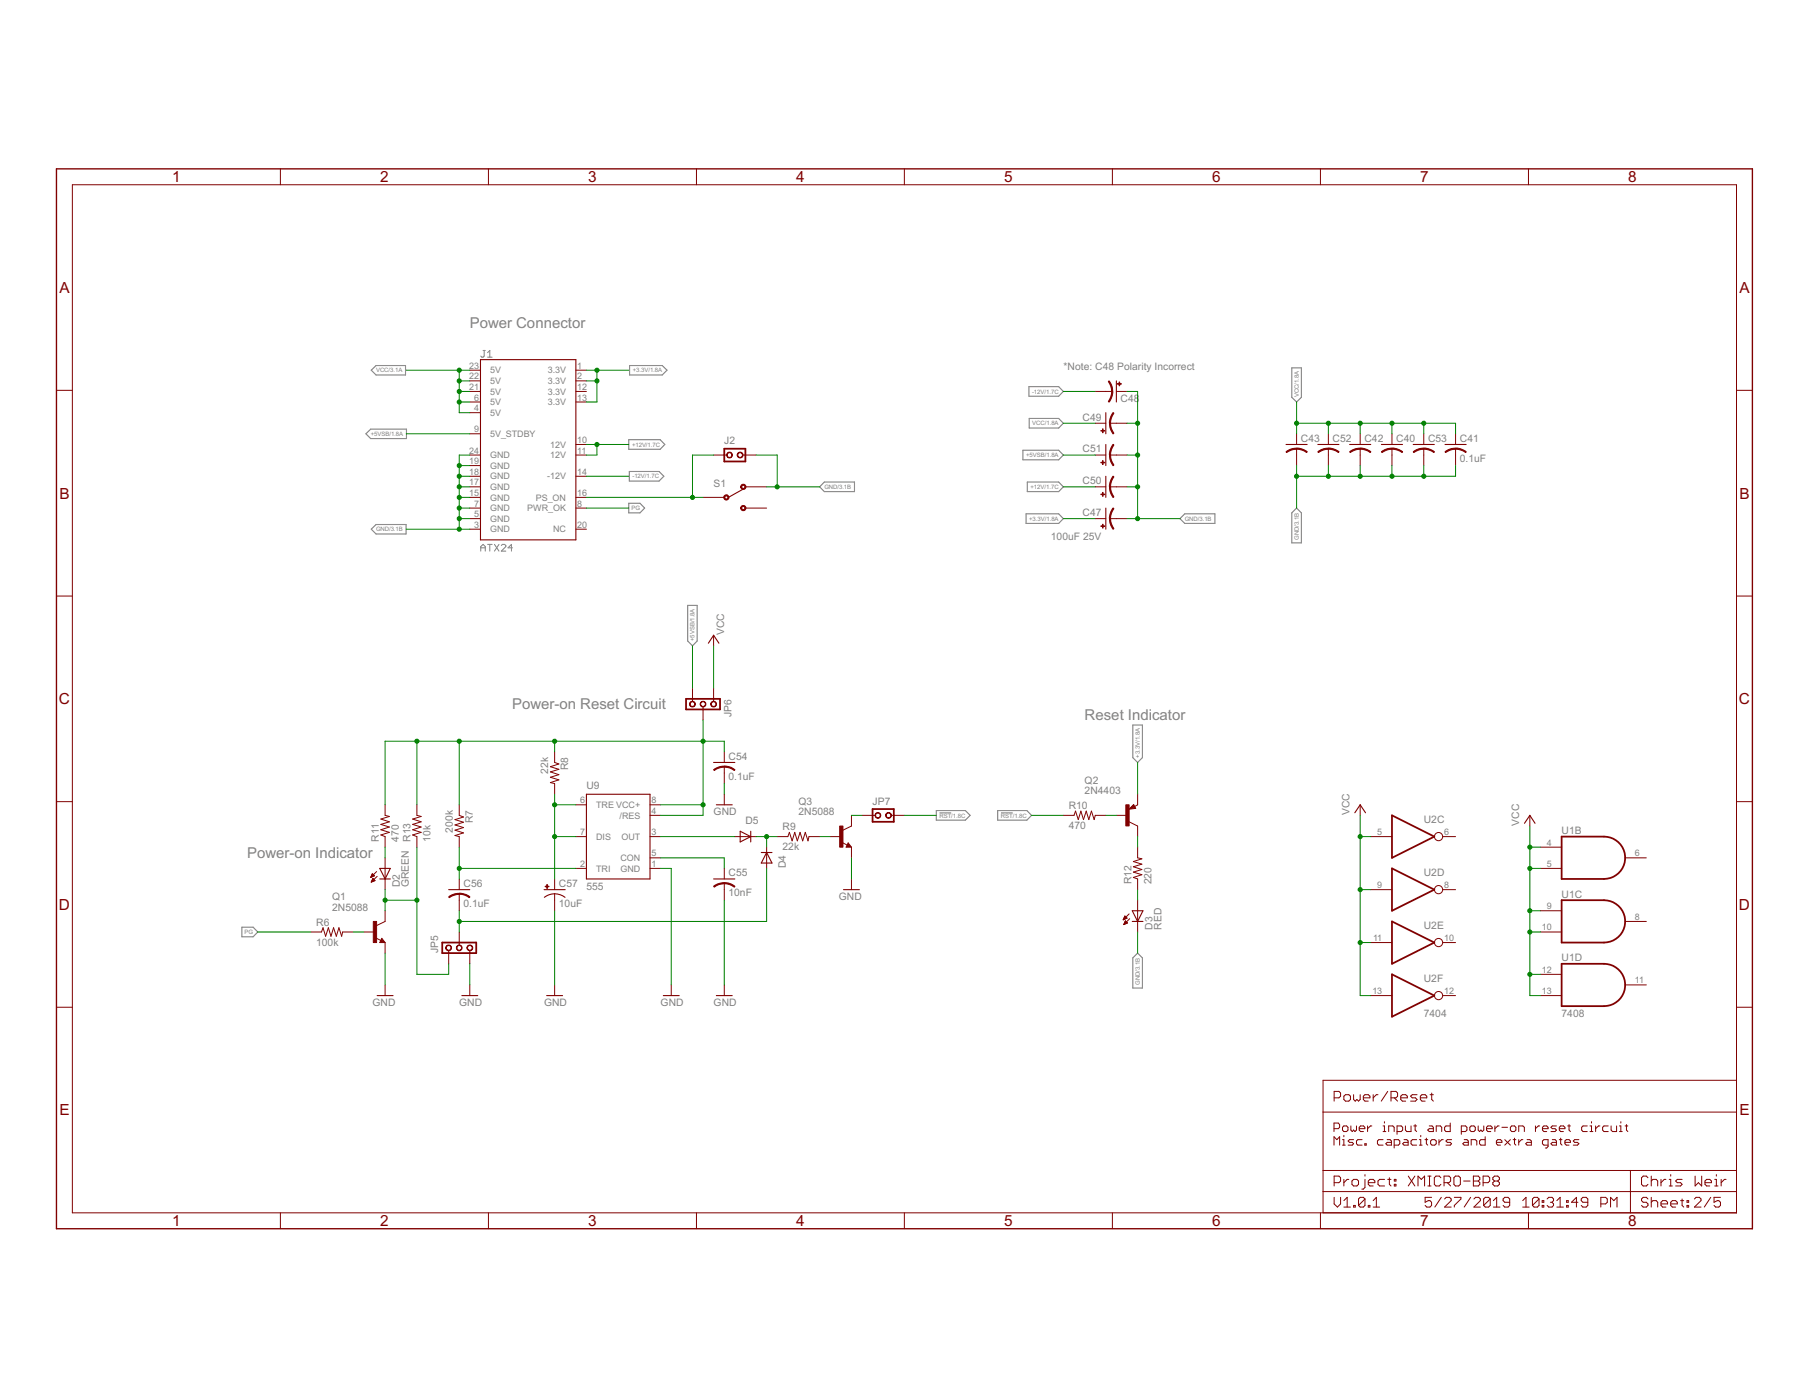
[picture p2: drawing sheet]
<svg xmlns="http://www.w3.org/2000/svg" width="279mm" height="216mm" viewBox="0 0 279 216" stroke-linecap="round" stroke-linejoin="round" font-family="sans-serif">
<g fill="none" stroke="#808080" stroke-width=".15">
<path d="M74.6 54.1h.4M74.8 54.1v.9l-.2 .2h-.2l-.1-.2M75.3 54.5l.3-.4v1.1M75.3 55.2h.7M74.3 85.1v-.7l.3-.3 .4 .3v.7M74.3 84.6h.7M75.3 84.1h.7M75.6 84.1v1M76.4 84.1l.7 1M77.1 84.1l-.7 1M77.4 84.2l.2-.1h.3l.2 .1v.2l-.7 .7h.7M79.2 84.6h-.7l.5-.5v1"/>
<path d="M145.1 125.5h1.8M154.6 125.5h1.8"/>
</g>
<g fill="none" stroke="#808080" stroke-width=".17">
<path d="M57.3 57.2l.8-.7h4.5v1.4h-4.5zM97.2 56.5h5.1l.7 .7-.7 .7h-5.1zM158.9 59.7h4.6l.7 .8-.7 .7h-4.6zM199.5 56.8h1.5v4.6l-.7 .7-.8-.7zM56.5 67l.8-.7h5.5v1.4h-5.5zM97.1 77.7h1.7l.8 .8-.8 .7h-1.7zM97.1 67.9h4.9l.7 .7-.7 .8h-4.9zM97.2 72.8h4.6l.7 .8-.7 .7h-4.6zM127.3 74.4h4.7v1.5h-4.7l-.7-.7zM158 69.5h5.5l.7 .8-.7 .7h-5.5zM158.5 79.4h5l.7 .7-.7 .7h-5zM158.7 74.4h4.8l.7 .8-.7 .7h-4.8z"/>
<path d="M159 64.6h4.5l.7 .8-.7 .7h-4.5zM200.3 78.5l.7 .7v4.6h-1.5v-4.6zM57.3 81.7l.8-.7h4.6v1.5h-4.6zM106.2 93.5h1.5v5.5l-.7 .7-.8-.7zM182.2 80.1l.8-.7h4.6v1.4h-4.6zM175 112h1.4v5l-.7 .8-.7-.8zM144.6 125.2h4.5l.7 .7-.7 .8h-4.5zM154.1 125.2h4.5l.7 .7-.7 .8h-4.5zM37.4 143.2h1.7l.7 .7-.7 .8h-1.7zM175.7 147.2l.7 .7v4.7h-1.4v-4.7z"/>
</g>
<path d="M8.7 26.1h262v163.7h-262z" fill="none" stroke="#800000" stroke-width=".21"/>
<g fill="none" stroke="#800000" stroke-width=".15">
<path d="M11.2 28.5h257v158.8h-257zM43.3 26.1v2.4M75.4 26.1v2.4M107.6 26.1v2.4M139.7 26.1v2.4M171.8 26.1v2.4M203.9 26.1v2.4M236.1 26.1v2.4M72.6 57.2h1.6M72.6 58.8h1.6M88.9 57.2h1.7M88.9 58.8h1.7"/>
<path d="M8.7 60.3h2.5M72.6 73.6h1.6M72.6 60.5h1.6M72.6 62.1h1.6M72.6 63.7h1.6M72.6 67h1.6M72.6 70.3h1.6M72.6 78.5h1.6M72.6 76.8h1.6M72.6 75.2h1.6M72.6 71.9h1.6M88.9 73.6h1.7"/>
<path d="M88.9 60.5h1.7M88.9 62.1h1.7M88.9 68.6h1.7M88.9 70.3h1.7M88.9 78.5h1.7M88.9 76.8h1.7M108.6 76.8h3.3M110.2 70.3h2.1M114.7 70.3h2.1M115.1 78.5h3.3M115.1 75.2h3.3M169.2 60.5h2.6"/>
<path d="M169.2 70.3h1.6M169.2 75.2h1.6M169.2 65.4h1.6M171.4 70.3h2.7M171.4 75.2h2.7M171.4 65.4h2.7M172.4 60.5h1.7M200.3 67v1.6M200.3 69.3v2.6M205.2 67v1.6M205.2 69.3v2.6M210.1 67v1.6"/>
<path d="M210.1 69.3v2.6M215 67v1.6M215 69.3v2.6M219.9 67v1.6M219.9 69.3v2.6M224.8 67v1.6M224.8 69.3v2.6M268.2 60.3h2.5M8.7 92.1h2.5M72.6 81.7h1.6M72.6 80.1h1.6M88.9 81.7h1.7"/>
<path d="M110.2 98.1v1.6M169.2 80.1h1.6M171.4 80.1h2.7M268.2 92.1h2.5M85.7 116.1v1.7l.6 .2-1.3 .4 1.3 .4-1.3 .4 1.3 .4-1.3 .4 1.3 .4-1.3 .5 .7 .1v1.7M107 106.3v2M108.6 109.2v2M110.2 106.3v2M111.9 116.1v1.7M111.9 118.4v2.6M8.7 123.8h2.5M57.3 135.5h.1"/>
<path d="M57.3 135.4h.2M57.3 135.3h.4M57.4 135.3h.4M57.4 136.2h.1M57.4 135.2h.4M57.4 136.1h.2M57.4 135.1h.3M57.4 136.1h.4M57.4 135.1h.2M57.4 136h.5M57.5 135h.1M57.5 135.9h.3"/>
<path d="M57.5 135.8h.3M57.5 135.8h.2M57.6 135.7h.1M57.8 135.3l-.3-.4-.2 .6M57.8 135.3l-.5 .2M57.9 136l-.3-.3-.3 .5M57.9 136l-.6 .2M58.2 134.6l-.9 .9M58.3 135.3l-1 .9M59.5 124.3v1.6l.6 .2-1.3 .4 1.3 .4-1.3 .4 1.3 .4-1.3 .4 1.3 .4-1.3 .4 .7 .3v1.6M59.5 132.5v4.9M64.4 124.3v1.6l.6 .2-1.3 .4 1.3 .4-1.3 .4 1.3 .4-1.3 .4 1.3 .4-1.3 .4 .7 .3v1.6"/>
<path d="M70.9 124.3v1.6l.7 .3-1.3 .4 1.3 .4-1.3 .4 1.3 .4-1.3 .4 1.3 .4-1.3 .4 .6 .2v1.6M70.9 135.7v1.7M70.9 138v2.7M85.7 135.7v1.7M85.7 138v2.7M88.9 129.2h1.7M88.9 134.1h1.7M88.9 124.3h1.7M100.4 129.2h1.6M100.4 134.1h1.6M100.4 132.5h1.6M100.4 125.9h1.6"/>
<path d="M100.4 124.3h1.6M111.9 122.7v1.6M111.9 134.1v1.6M111.9 136.4v2.6M113.5 129.2h3.3M118.4 130.8v3.3M120 129.2h1.7l.2-.7 .4 1.4 .4-1.4 .4 1.4 .5-1.4 .4 1.4 .4-1.4 .4 1.4 .1-.7h1.7M128.2 129.2h1.7M130.1 130.1l.8 .4M131 130.2l.5 .6h-.8zM131.5 125.9v1.7l-1.3 .6M131.5 130.8v1.7"/>
<path d="M131.5 135.7v1.7M133.1 125.9h2.1M137.6 125.9h2.1M164.2 125.9h1.7l.2-.6 .4 1.3 .4-1.3 .4 1.3 .5-1.3 .4 1.3 .4-1.3 .4 1.3 .2-.7h1.6M172.4 125.9h1.7M174.4 126.9l1.3 .7v1.6M175.1 124.2l.3 .6-1 .2zM175.7 130.8v1.7l.7 .1-1.4 .5 1.4 .4-1.4 .4 1.4 .4-1.4 .4 1.4 .4-1.4 .4 .7 .2v1.7M175.7 122.7v1.6l-.5 .3M175.7 139v4.9M210.1 124.3v1.6M211.7 129.2h3.3"/>
<path d="M211.7 137.4h3.3M222.8 129.2h2M222.8 137.4h2M236.3 125.9v1.7M237.9 130.8h3.3M237.9 134.1h3.3M251 132.5h3.3M268.2 123.8h2.5M8.7 155.6h2.5M48 143.9h1.7l.2-.6 .4 1.3 .4-1.3 .4 1.3 .4-1.3 .4 1.3 .4-1.3 .5 1.3 .1-.7h1.7M56.2 143.9h1.6M58 144.8l.8 .4"/>
<path d="M59 144.9l.5 .7h-.8zM59.5 140.7v1.6l-1.3 .6M59.5 145.6v1.6M59.5 152.1v1.7M69.3 146.8v2M70.9 143.9v2.1M72.6 146.8v2M72.6 152.1v1.7M85.7 152.1v1.7M103.7 152.1v1.7M111.9 152.1v1.7M173.5 142h.1"/>
<path d="M173.5 142h.2M173.5 141.9h.3M173.6 141.8h.4M173.6 142.8h.1M173.6 142.7h.2M173.6 141.7h.4M173.6 142.6h.3M173.7 141.6h.2M173.7 142.6h.4M173.7 141.6h.1M173.7 142.5h.4M173.7 141.5h.1"/>
<path d="M173.7 142.4h.4M173.7 141.5l.4 .3-.6 .2zM173.8 142.4h.2M173.8 142.3h.1M173.8 142.2h.1M173.8 142.2l.3 .3-.5 .3zM174.4 141.1l-.9 .9M174.5 141.9l-.9 .9M211.7 145.6h3.3M211.7 153.8h3.3M222.8 145.6h2M222.8 153.8h2"/>
<path d="M237.9 153.8h3.3M237.9 140.7h3.3M237.9 143.9h3.3M237.9 150.5h3.3M251 142.3h3.3M251 152.1h3.3M268.2 155.6h2.5M204.3 171.7h63.9M206 174.3h.7l.2-.2v-.4l-.2-.3h-.7v1.4M206 176.8v-1.2l.5 .4 .4-.4v1.2M206.1 169.5h.7l.3-.2v-.5l-.3-.2h-.7v1.5M207.3 176h.3v.8"/>
<path d="M207.3 174.1l.3-.2h.4l.2 .2v.4l-.2 .3h-.4l-.3-.3zM207.3 176.8h.5M207.6 169.3l.2-.2h.5l.3 .2v.5l-.3 .3h-.5l-.2-.3zM207.6 175.3v.3M208.6 173.9v.6l.3 .3 .2-.3 .2 .3 .2-.3v-.6M209.1 169.1v.7l.2 .3 .3-.3 .2 .3 .3-.3v-.7M209.1 176h-.7l-.2 .2 .2 .2h.5l.2 .2-.2 .2h-.7M209.9 174.3h.9v-.2l-.2-.2h-.5l-.2 .2v.4l.2 .3h.5M210.4 176h-.7l-.2 .2v.4l.2 .2h.7M210.6 169.5h1v-.2l-.3-.2h-.5l-.2 .2v.5l.2 .3h.5M210.8 176.6h.2v.2h-.2zM211.2 173.9v.9"/>
<path d="M211.9 173.9h-.2l-.5 .4M212.1 169.1v1M212.8 169.1h-.2l-.5 .4M213.6 174.8h.4M213.6 173.9h.2v.9M213.6 176h-.6l-.3 .2v.4l.3 .2h.6M213.8 173.2v.2M214.2 176h.5l.2 .2v.6h-.7l-.2-.2 .2-.2h.7M214.3 168.6l-1 1.5M214.5 174.8v-.9h.6l.2 .2v.7M214.8 169.5h.8l.3-.2v-.5l-.3-.2h-.8v1.5M215.3 176.8h.7l.2-.2v-.4l-.2-.2h-.7v1.3"/>
<path d="M215.3 169.5l.6 .6M215.8 174.8h.6l.2-.3v-.4l-.2-.2h-.6v1.3M216.3 169.5h1.1v-.2l-.3-.2h-.5l-.3 .2v.5l.3 .3h.5M216.9 176h.4l.2 .2v.6h-.6l-.3-.2 .3-.2h.6M217.1 173.9v.6l.2 .3h.6v-.9M218.4 173.9h.4M218.6 173.7v.8l.2 .3M218.8 176h-.7l-.2 .2v.4l.2 .2h.7M218.9 169.1h-.8l-.2 .2 .2 .2h.5l.3 .3-.3 .3h-.7M219.2 176h.2v.8M219.2 176.8h.4M219.4 169.5h1v-.2l-.3-.2h-.5l-.2 .2v.5l.2 .3h.5"/>
<path d="M219.4 175.3v.3M220.1 176h.4M220.3 175.8v.8l.2 .2M220.7 173.9h.5l.2 .2v.7h-.7l-.2-.3 .2-.2h.7M220.9 169.1h.5M221.1 168.8v1l.3 .3M221.2 176h.4l.2 .2v.4l-.2 .2h-.4l-.2-.2v-.4zM221.8 174.8v-.9h.7l.2 .2v.7M222.2 176v.8M222.9 176h-.2l-.5 .4M224 173.4v1.4h-.7l-.2-.3v-.4l.2-.2h.7M224.2 176h-.7l-.2 .2 .2 .2h.5l.2 .2-.2 .2h-.7"/>
<path d="M225.7 174.8h.7l.2-.3v-.4l-.2-.2h-.7v1.3M226.1 176h.5l.2 .2v.6h-.7l-.2-.2 .2-.2h.7M227 174.1l.2-.2h.4l.3 .2v.4l-.3 .3h-.4l-.2-.3zM227.2 176.8v-.8h.7l.2 .2v.6M228.3 173.9v.6l.2 .3 .2-.3 .2 .3 .3-.3v-.6M229.4 175.6v1.2h-.7l-.2-.2v-.4l.2-.2h.7M229.6 174.3h.9v-.2l-.2-.2h-.5l-.2 .2v.4l.2 .3h.5M230.9 173.9v.9M231.1 176.4h.9v-.2l-.2-.2h-.5l-.2 .2v.4l.2 .2h.5M231.5 173.9h-.2l-.4 .4M232 174.1h.8M232.4 176l.9 .8"/>
<path d="M233.3 174.1l.2-.2h.4l.2 .2v.4l-.2 .3h-.4l-.2-.3zM233.3 176l-.9 .8M233.7 176h.4M233.9 175.8v.8l.2 .2M234.6 174.8v-.9h.6l.2 .2v.7M234.6 176v.8M235.2 176h-.2l-.4 .4M235.9 176h.4l.2 .2v.6h-.6l-.3-.2 .3-.2h.6M237.2 173.9v.9M237.8 173.9h-.2l-.4 .4M238.2 174.3h.9v-.2l-.2-.2h-.4l-.3 .2v.4l.3 .3h.4M239.1 176.8h-.6l-.3-.2v-.4l.3-.2h.6v1.1l-.2 .2h-.2"/>
<path d="M239.8 176h.4l.2 .2v.6h-.6l-.3-.2 .3-.2h.6M240.4 173.9h-.6l-.3 .2 .3 .2h.4l.2 .2-.2 .3h-.7M240.8 174.3h.9v-.2l-.2-.2h-.5l-.2 .2v.4l.2 .3h.5M240.8 176h.5M241 175.8v.8l.3 .2M241.7 176.4h.8v-.2l-.2-.2h-.4l-.2 .2v.4l.2 .2h.4M242.1 173.9h.4M242.3 173.7v.8l.2 .3M243.9 176h-.7l-.2 .2 .2 .2h.4l.3 .2-.3 .2h-.6M245.2 173.9h-.7l-.2 .2v.4l.2 .3h.7M245.6 174.8h.4M245.6 173.9h.2v.9"/>
<path d="M245.8 173.2v.2M246.4 173.9v.9M247.1 173.9h-.2l-.5 .4M248.4 173.9h-.7l-.2 .2v.4l.2 .3h.7M248.8 173.9v.6l.2 .3h.7v-.9M250.1 174.8h.4M250.1 173.9h.2v.9M250.3 173.2v.2M251 173.9h.4M251.2 173.7v.8l.2 .3M268.2 166.8h-63.9v20.5M43.3 187.3v2.5"/>
<path d="M75.4 187.3v2.5M107.6 187.3v2.5M139.7 187.3v2.5M171.8 187.3v2.5M203.9 187.3v2.5M204.3 180.8h63.9M204.3 184h63.9M206.1 182.6h.7l.3-.2v-.5l-.3-.3h-.7v1.6M206.1 184.9v1l.5 .5 .5-.5v-1M207.6 182.1v1.1M207.6 185.4l.5-.5v1.5M207.6 186.4h1"/>
<path d="M208.3 182.1h-.2l-.5 .5M209.1 186.2h.2v.2h-.2zM209.1 182.1h.5l.2 .3v.5l-.2 .3h-.5l-.3-.3v-.5zM210.8 185.2l-.2-.3h-.5l-.3 .3v1M210.8 182.1v1.3l-.2 .2h-.3M210.8 181.4v.2M210.8 185.2v1l-.2 .2h-.5l-.3-.2M210.8 185.2l-1 1M211.3 186.2h.3v.2h-.3zM211.3 182.6h1v-.2l-.2-.3h-.5l-.3 .3v.5l.3 .3h.5M212.1 186.4h1M212.1 185.4l.5-.5v1.5"/>
<path d="M213.8 182.1h-.7l-.3 .3v.5l.3 .3h.7M214.3 182.1h.5M214.6 181.9v1l.2 .3M215.3 182.1h.3v.3h-.3zM215.3 182.9h.3v.3h-.3zM217.5 181.6l1 1.6M218.5 181.6l-1 1.6M219 183.2v-1.6l.5 .5 .5-.5v1.6M220.5 181.6h.5M220.5 183.2h.5M220.8 181.6v1.6M221.1 184.9h-1v.8l.5-.3h.3l.2 .3v.5l-.2 .2h-.5l-.3-.2"/>
<path d="M222.5 181.9l-.2-.3h-.5l-.3 .3v1l.3 .3h.5l.2-.3M222.6 184.9l-1 1.5M223 182.6h.8l.2-.2v-.5l-.2-.3h-.8v1.6M223.1 185.2l.3-.3h.5l.2 .3v.2l-1 1h1M223.5 182.6l.5 .6M224.6 184.9h1v.3l-1 1v.2M224.8 181.6h.5l.3 .3v1l-.3 .3h-.5l-.2-.3v-1zM226.1 182.4h1M227.1 184.9l-1 1.5M227.6 181.6h.7l.3 .3v.2l-.3 .3 .3 .2v.3l-.3 .3h-.7zM227.6 182.4h.7M227.6 185.2l.3-.3h.5l.2 .3v.2l-1 1h1"/>
<path d="M229.1 182.6h.7l.3-.2v-.5l-.3-.3h-.7v1.6M230.2 185.2l-.3-.3h-.5l-.2 .3v1M230.2 185.2v1l-.3 .2h-.5l-.2-.2M230.2 185.2l-1 1M230.7 186.4h1M230.7 185.4l.5-.5v1.5M230.8 182.4l-.2-.3v-.2l.2-.3h.5l.3 .3v.2l-.3 .3M230.8 182.4l-.2 .2v.3l.2 .3h.5l.3-.3v-.3l-.3-.2M230.8 182.4h.5M233.2 185.7h-.8l-.2-.3v-.2l.2-.3h.5l.3 .3v1l-.3 .2h-.5l-.2-.2M235.2 186.4h1M235.2 185.4l.5-.5v1.5"/>
<path d="M236.1 187.3v2.5M237.7 185.2l-.3-.3h-.5l-.2 .3v1M237.7 185.2v1l-.3 .2h-.5l-.2-.2M237.7 185.2l-1 1M238.2 186.2h.2v.2h-.2zM238.2 185.4h.2v.3h-.2zM239 185.2l.2-.3h.5l.2 .3v.2l-.2 .3M239.5 185.7h.2M239.7 185.7l.2 .2v.3l-.2 .2h-.5l-.2-.2M240.5 186.4h1M240.5 185.4l.5-.5v1.5M242 186.2h.2v.2h-.2z"/>
<path d="M242 185.4h.2v.3h-.2zM243.7 185.7h-1l.8-.8v1.5M245.2 185.7h-.7l-.3-.3v-.2l.3-.3h.5l.2 .3v1l-.2 .2h-.5l-.3-.2M247.2 185.9h.8l.2-.2v-.5l-.2-.3h-.8v1.5M248.8 186.4v-1.5l.5 .5 .4-.5v1.5M251.8 180.8v6.5M254.5 181.9l-.2-.3h-.5l-.3 .3v1l.3 .3h.5l.2-.3M254.5 185.2l-.2-.3h-.5l-.3 .3v.2l.3 .3h.5l.2 .2v.3l-.2 .2h-.5l-.3-.2M255 182.4l.3-.3h.5l.2 .3v.8M255 181.6v1.6M255 184.9v1.5M255 185.7l.3-.3h.5l.2 .3v.7"/>
<path d="M256.5 185.9h1.1v-.2l-.3-.3h-.5l-.3 .3v.5l.3 .2h.5M256.5 182.1v1.1M257.3 182.1h-.3l-.5 .5M257.8 182.1h.2v1.1M257.8 183.2h.5M258 185.9h1.1v-.2l-.3-.3h-.5l-.3 .3v.5l.3 .2h.5M258 181.4v.2M259.6 185.4h.5M259.8 182.1h-.7l-.3 .3 .3 .2h.5l.2 .3-.2 .3h-.8M259.8 185.2v1l.3 .2M260.6 186.2h.2v.2h-.2zM260.6 185.4h.2v.3h-.2z"/>
<path d="M261.7 185.2l.3-.3h.5l.2 .3v.2l-1 1h1M261.8 181.6v1.6l.5-.6 .5 .6v-1.6M263.3 182.6h1v-.2l-.2-.3h-.5l-.3 .3v.5l.3 .3h.5M264.2 184.9l-1 1.5M264.8 182.1h.3v1.1M264.8 183.2h.5M265.1 181.4v.2M265.7 184.9h-1v.8l.5-.3h.3l.2 .3v.5l-.2 .2h-.5l-.3-.2M265.8 182.1v1.1M266.6 182.1h-.3l-.5 .5"/>
<circle cx="222.2" cy="129.2" r=".64"/>
<circle cx="222.2" cy="137.4" r=".64"/>
<circle cx="222.2" cy="145.6" r=".64"/>
<circle cx="222.2" cy="153.8" r=".64"/>
</g>
<g fill="none" stroke="#800000" stroke-width=".17">
<path d="M74.2 55.5h14.7v27.9h-14.7zM172.4 58.8v3.3M114.8 75.5l-2.3 1.3M170.8 63.7v3.3M170.8 68.6v3.3M170.8 73.6v3.2M170.8 78.5v3.2M198.6 68.6h3.3M203.5 68.6h3.3M208.4 68.6h3.3M213.4 68.6h3.2M218.3 68.6h3.2"/>
<path d="M223.2 68.6h3.2M109.4 99.3l.8-1.2 .8 1.2M110.2 117.8h3.3M58.7 135.7h1.6M58.7 134.1h1.6l-.8 1.6zM69.3 137.4h3.3M84 137.4h3.3M84.1 138.6a2.6 2.6 0 0 1 3.2 0M90.6 122.7h9.8v13h-9.8zM110.2 135.7h3.3M110.6 124.3h2.5M114.3 128.4l1.7 .8-1.7 .8z"/>
<path d="M116 128.4v1.6M117.6 131.7h1.6M118.4 131.7l.8 1.6h-1.6zM130.3 137.4h2.4M131 130.5l.1 .2h-.2l.1-.4 .3 .4h-.4M175 124.7h-.2l.2-.2 .2 .3-.6 .1 .4-.5 .3 .4M209.3 125.5l.8-1.2 .8 1.2M235.5 127.1l.8-1.2 .8 1.2M58.3 153.8h2.4M59 145.2l.1 .2h-.3l.2-.3 .3 .4h-.5M71.3 153.8h2.5M84.4 153.8h2.5"/>
<path d="M102.4 153.8h2.5M110.6 153.8h2.5M174.9 140.7h1.6l-.8 1.6zM174.9 142.3h1.6"/>
</g>
<path d="M111.9 69.3h3.2v2h-3.2zM106 107.9h5.2v1.7h-5.2zM134.8 124.9h3.2v2h-3.2zM215 125.9l6.5 3.3-6.5 3.3zM215 134.1l6.5 3.3-6.5 3.3zM241.2 129.2h6.5a3.3 3.3 0 0 1 3.3 3.3 3.3 3.3 0 0 1-3.3 3.2h-6.5zM241.2 139h6.5a3.3 3.3 0 0 1 3.3 3.3 3.3 3.3 0 0 1-3.3 3.3h-6.5zM68.3 145.6h5.3v1.6h-5.3zM215 142.3l6.5 3.3-6.5 3.2zM215 150.5l6.5 3.3-6.5 3.2zM241.2 148.8h6.5a3.3 3.3 0 0 1 3.3 3.3 3.3 3.3 0 0 1-3.3 3.3h-6.5z" fill="none" stroke="#800000" stroke-width=".28"/>
<g fill="#800000" stroke="#800000" stroke-width=".15">
<path d="M114 69.9a.46 .46 0 0 1 .7 .2 .46 .46 0 0 1-.3 .6 .46 .46 0 0 1-.5-.4 .36 .36 0 0 1 .5-.4 .36 .36 0 0 1 .2 .6 .36 .36 0 0 1-.6-.1l-.1-.1z" fill-rule="evenodd"/>
<path d="M112.4 69.9a.45 .45 0 0 1 .7 .2 .45 .45 0 0 1-.3 .6 .45 .45 0 0 1-.6-.4h.1a.36 .36 0 0 1 .5-.4 .36 .36 0 0 1 .1 .6 .36 .36 0 0 1-.5-.1l-.2-.1z" fill-rule="evenodd"/>
<path d="M171.7 60.5h.2l-.1 .6-.4 .8-.1 .2-.1-.1a2.82 2.82 0 0 0 .5-1.5z" fill-rule="evenodd"/>
<path d="M171.2 58.9l.1-.1a2.45 2.45 0 0 1 .6 1.7h-.2a2.6 2.6 0 0 0-.5-1.6z" fill-rule="evenodd"/>
<path d="M171.9 63.7l.1 .1a2.68 2.68 0 0 0-.5 1.6h-.2l.1-.7z" fill-rule="evenodd"/>
<path d="M171.4 65.4h.1a2.48 2.48 0 0 0 .5 1.5l-.1 .1-.1-.2a2.39 2.39 0 0 1-.4-1.4z" fill-rule="evenodd"/>
<path d="M171.9 68.6l.1 .1a2.68 2.68 0 0 0-.5 1.6h-.2l.1-.7z" fill-rule="evenodd"/>
<path d="M171.4 70.3h.1a2.48 2.48 0 0 0 .5 1.5l-.1 .1-.1-.2a2.39 2.39 0 0 1-.4-1.4z" fill-rule="evenodd"/>
<path d="M171.9 73.5l.1 .1a2.68 2.68 0 0 0-.5 1.6h-.2l.1-.7z" fill-rule="evenodd"/>
<path d="M171.4 75.2h.1a2.6 2.6 0 0 0 .5 1.5l-.1 .1-.1-.2a2.39 2.39 0 0 1-.4-1.4z" fill-rule="evenodd"/>
<path d="M171.9 78.4l.1 .1a2.68 2.68 0 0 0-.5 1.6h-.2l.1-.7z" fill-rule="evenodd"/>
<path d="M171.4 80.1h.1a2.6 2.6 0 0 0 .5 1.5l-.1 .1-.1-.1a2.39 2.39 0 0 1-.4-1.5z" fill-rule="evenodd"/>
<path d="M200.3 69.2l1 .2 .6 .4-.1 .1a2.68 2.68 0 0 0-1.5-.5z" fill-rule="evenodd"/>
<path d="M198.6 69.8a2.45 2.45 0 0 1 1.7-.6v.2a2.6 2.6 0 0 0-1.6 .5z" fill-rule="evenodd"/>
<path d="M205.2 69.2l1 .2 .6 .4-.1 .1a2.68 2.68 0 0 0-1.5-.5z" fill-rule="evenodd"/>
<path d="M203.5 69.8a2.45 2.45 0 0 1 1.7-.6v.2a2.6 2.6 0 0 0-1.6 .5z" fill-rule="evenodd"/>
<path d="M210.1 69.2l1.1 .2 .5 .4-.1 .1a2.68 2.68 0 0 0-1.5-.5z" fill-rule="evenodd"/>
<path d="M208.4 69.8a2.45 2.45 0 0 1 1.7-.6v.2a2.6 2.6 0 0 0-1.6 .5z" fill-rule="evenodd"/>
<path d="M114.6 74.8a.42 .42 0 0 1 .6 .2 .42 .42 0 0 1-.3 .6 .42 .42 0 0 1-.5-.4h.2a.25 .25 0 0 1 .3-.2 .25 .25 0 0 1 .1 .4 .25 .25 0 0 1-.4-.1v-.1h-.2z" fill-rule="evenodd"/>
<path d="M114.6 78.1a.42 .42 0 0 1 .6 .2 .42 .42 0 0 1-.3 .6 .42 .42 0 0 1-.5-.4h.2a.25 .25 0 0 1 .3-.3 .25 .25 0 0 1 .1 .4 .25 .25 0 0 1-.4 0v-.1h-.2z" fill-rule="evenodd"/>
<path d="M111.8 76.6a.41 .41 0 0 1 .7-.1 .41 .41 0 0 1-.2 .7 .41 .41 0 0 1-.5-.4h.1a.25 .25 0 0 1 .3-.2 .25 .25 0 0 1 .2 .3 .25 .25 0 0 1-.4 .1l-.1-.2h-.1z" fill-rule="evenodd"/>
<path d="M215 69.2l1.1 .2 .5 .4v.1a2.82 2.82 0 0 0-1.6-.5z" fill-rule="evenodd"/>
<path d="M213.4 69.8a2.45 2.45 0 0 1 1.6-.6v.2a2.6 2.6 0 0 0-1.6 .5z" fill-rule="evenodd"/>
<path d="M219.9 69.2l1.1 .2 .6 .4-.1 .1a2.82 2.82 0 0 0-1.6-.5z" fill-rule="evenodd"/>
<path d="M218.3 69.8a2.45 2.45 0 0 1 1.6-.6v.2a2.6 2.6 0 0 0-1.5 .5z" fill-rule="evenodd"/>
<path d="M224.8 69.2l1.1 .2 .6 .4-.1 .1a2.82 2.82 0 0 0-1.6-.5z" fill-rule="evenodd"/>
<path d="M223.2 69.8a2.45 2.45 0 0 1 1.6-.6v.2a2.6 2.6 0 0 0-1.5 .5z" fill-rule="evenodd"/>
<path d="M70.9 137.9h.3a2.45 2.45 0 0 1 1.4 .6l-.1 .1a2.34 2.34 0 0 0-1.6-.5z" fill-rule="evenodd"/>
<path d="M69.3 138.5a2.45 2.45 0 0 1 1.6-.5v.1a2.83 2.83 0 0 0-1.5 .5z" fill-rule="evenodd"/>
<path d="M111.9 118.3h.2a2.44 2.44 0 0 1 1.4 .6l-.1 .1a2.44 2.44 0 0 0-1.5-.5z" fill-rule="evenodd"/>
<path d="M110.2 118.9l.2-.2a2.49 2.49 0 0 1 1.5-.4v.2a2.68 2.68 0 0 0-1.6 .5z" fill-rule="evenodd"/>
<path d="M72.3 146a.46 .46 0 0 1 .7 .2 .46 .46 0 0 1-.3 .6 .46 .46 0 0 1-.6-.4h.1a.36 .36 0 0 1 .5-.4 .36 .36 0 0 1 .1 .6 .36 .36 0 0 1-.6-.1l-.1-.1z" fill-rule="evenodd"/>
<path d="M69 146a.46 .46 0 0 1 .7 .2 .46 .46 0 0 1-.3 .6 .46 .46 0 0 1-.6-.4h.1a.36 .36 0 0 1 .5-.4 .36 .36 0 0 1 .2 .6 .36 .36 0 0 1-.6-.1l-.2-.1z" fill-rule="evenodd"/>
<path d="M70.7 146a.45 .45 0 0 1 .6 .2 .45 .45 0 0 1-.3 .6 .45 .45 0 0 1-.5-.4h.1a.38 .38 0 0 1 .5-.3 .38 .38 0 0 1 .1 .6 .38 .38 0 0 1-.6-.2l-.1-.1z" fill-rule="evenodd"/>
<path d="M106.7 108.4a.46 .46 0 0 1 .7 .2 .46 .46 0 0 1-.4 .6 .46 .46 0 0 1-.5-.5h.1a.36 .36 0 0 1 .5-.3 .36 .36 0 0 1 .1 .6 .36 .36 0 0 1-.6-.1l-.1-.2z" fill-rule="evenodd"/>
<path d="M109.9 108.4a.45 .45 0 0 1 .7 .2 .45 .45 0 0 1-.3 .6 .45 .45 0 0 1-.5-.5h.1a.36 .36 0 0 1 .4-.3 .36 .36 0 0 1 .2 .6 .36 .36 0 0 1-.6-.1l-.1-.2z" fill-rule="evenodd"/>
<path d="M108.3 108.4a.45 .45 0 0 1 .7 .2 .45 .45 0 0 1-.3 .6 .45 .45 0 0 1-.6-.5 .39 .39 0 0 1 .6-.3 .39 .39 0 0 1 0 .7 .41 .41 0 0 1-.5-.2 .41 .41 0 0 1 .1-.5z" fill-rule="evenodd"/>
<path d="M136.9 125.6a.45 .45 0 0 1 .7 .1 .45 .45 0 0 1-.3 .7 .45 .45 0 0 1-.5-.5h.1a.36 .36 0 0 1 .5-.3 .36 .36 0 0 1 .1 .6 .36 .36 0 0 1-.6-.1l-.1-.2z" fill-rule="evenodd"/>
<path d="M135.3 125.6a.44 .44 0 0 1 .7 .1 .44 .44 0 0 1-.3 .7 .44 .44 0 0 1-.6-.5h.1a.38 .38 0 0 1 .6-.3 .38 .38 0 0 1 .1 .6 .38 .38 0 0 1-.6-.1l-.2-.2z" fill-rule="evenodd"/>
<path d="M111.9 136.3a2.38 2.38 0 0 1 1.6 .6l-.1 .1a2.44 2.44 0 0 0-1.5-.5z" fill-rule="evenodd"/>
<path d="M110.2 136.9l1-.5 .7-.1v.2a2.34 2.34 0 0 0-1.6 .5z" fill-rule="evenodd"/>
</g>
<g fill="#800000" stroke="#800000" stroke-width=".15">
<path d="M172.8 59h.1v.6h-.1z"/>
<path d="M172.6 59.2h.6v.1h-.6z"/>
<path d="M170.3 66.2h.1v.6h-.1z"/>
<path d="M170 66.5h.6v.1h-.6z"/>
<path d="M170.3 71.1h.1v.6h-.1z"/>
<path d="M170 71.4h.6v.1h-.6z"/>
<path d="M170.3 76.1h.1v.5h-.1z"/>
<path d="M170 76.3h.6v.1h-.6z"/>
<path d="M170.3 81h.1v.6h-.1z"/>
<path d="M170 81.2h.6v.1h-.6z"/>
<path d="M84.2 136.9h.6h-.6z"/>
<path d="M84.5 136.6v.6z"/>
<path d="M57.7 142.3h.5v3.3h-.5z"/>
<path d="M129.7 127.6h.5v3.2h-.5z"/>
<path d="M173.9 124.3h.5v3.3h-.5z"/>
</g>
<g fill="none" stroke="#008000" stroke-width=".15">
<path d="M62.7 57.2h9.9M70.9 57.2v6.5h1.7M70.9 58.8h1.7M90.6 57.2h6.5M90.6 58.8h1.6M92.2 57.2v4.9h-1.6M62.7 67h9.9M70.9 78.5h1.7M70.9 76.8h1.7M70.9 75.2h1.7M70.9 73.6h1.7M70.9 71.9h1.7"/>
<path d="M70.9 60.5h1.7M70.9 62.1h1.7M72.6 70.3h-1.7v11.4M90.6 78.5h6.5M90.6 76.8h18M90.6 73.6h6.5M90.6 68.6h6.5M92.2 68.6v1.7h-1.6M110.2 70.3h-3.2v6.5M116.8 70.3h3.2v4.9M118.4 75.2h8.2M164.2 70.3h5"/>
<path d="M164.2 75.2h5M164.2 60.5h5M164.2 65.4h5M174.1 70.3h1.6M174.1 75.2h1.6M174.1 60.5h1.6v19.6M174.1 65.4h1.6M200.3 65.4h24.5v1.6M200.3 62.1v4.9M200.3 71.9v6.6M205.2 65.4v1.6M205.2 71.9v1.7"/>
<path d="M210.1 65.4v1.6M210.1 71.9v1.7M215 65.4v1.6M215 71.9v1.7M219.9 65.4v1.6M219.9 71.9v1.7M224.8 71.9v1.7h-24.5M62.7 81.7h9.9M70.9 80.1h1.7M107 99.7v6.6M110.2 99.7v6.6M164.2 80.1h5"/>
<path d="M174.1 80.1h8.1M64.4 114.5v9.8M70.9 114.5v9.8M85.7 114.5v1.6M108.6 111.2v14.7h-6.6M111.9 116.1v-1.6h-52.4v9.8M175.7 117.8v4.9M59.5 130.8v1.7M59.5 137.4v3.3M59.5 139h4.9M64.4 130.8v19.7h4.9v-1.7M70.9 130.8v4.9"/>
<path d="M70.9 134.1h18M85.7 122.7v13M85.7 129.2h3.2M85.7 124.3h3.2M102 134.1h1.7v18M102 132.5h9.9v1.6M102 129.2h11.5M102 124.3h6.6M111.9 121v1.7M111.9 139v13.1M116.8 129.2h3.2M118.4 134.1v8.2h-47.5"/>
<path d="M118.4 129.2v1.6M126.6 129.2h1.6M131.5 132.5v3.2M131.5 125.9h1.6M139.7 125.9h4.9M159.3 125.9h4.9M170.8 125.9h1.6M175.7 129.2v1.6M175.7 137.4v1.6M210.1 125.9v27.9h1.6M210.1 129.2h1.6M210.1 137.4h1.6"/>
<path d="M236.3 134.1h1.6M236.3 127.6v26.2h1.6M236.3 130.8h1.6M39.8 143.9h8.2M54.6 143.9h1.6M59.5 147.2v4.9M70.9 140.7v3.2M72.6 148.8v3.3M85.7 140.7v11.4M175.7 143.9v3.3M210.1 145.6h1.6M236.3 143.9h1.6"/>
<path d="M236.3 140.7h1.6M236.3 150.5h1.6"/>
</g>
<g fill="#008000" stroke="#008000" stroke-width=".15">
<circle cx="70.9" cy="80.1" r=".32"/>
<circle cx="70.9" cy="78.5" r=".32"/>
<circle cx="70.9" cy="76.8" r=".32"/>
<circle cx="70.9" cy="75.2" r=".32"/>
<circle cx="70.9" cy="73.6" r=".32"/>
<circle cx="70.9" cy="71.9" r=".32"/>
<circle cx="70.9" cy="81.7" r=".32"/>
<circle cx="120" cy="75.2" r=".32"/>
<circle cx="175.7" cy="75.2" r=".32"/>
<circle cx="175.7" cy="70.3" r=".32"/>
<circle cx="175.7" cy="65.4" r=".32"/>
<circle cx="175.7" cy="80.1" r=".32"/>
<circle cx="219.9" cy="73.6" r=".32"/>
<circle cx="200.3" cy="73.6" r=".32"/>
<circle cx="205.2" cy="73.6" r=".32"/>
<circle cx="215" cy="73.6" r=".32"/>
<circle cx="210.1" cy="73.6" r=".32"/>
<circle cx="92.2" cy="58.8" r=".32"/>
<circle cx="92.2" cy="57.2" r=".32"/>
<circle cx="92.2" cy="68.6" r=".32"/>
<circle cx="107" cy="76.8" r=".32"/>
<circle cx="70.9" cy="62.1" r=".32"/>
<circle cx="70.9" cy="60.5" r=".32"/>
<circle cx="70.9" cy="58.8" r=".32"/>
<circle cx="70.9" cy="57.2" r=".32"/>
<circle cx="210.1" cy="137.4" r=".32"/>
<circle cx="210.1" cy="145.6" r=".32"/>
<circle cx="210.1" cy="129.2" r=".32"/>
<circle cx="236.3" cy="134.1" r=".32"/>
<circle cx="236.3" cy="140.7" r=".32"/>
<circle cx="236.3" cy="143.9" r=".32"/>
<circle cx="236.3" cy="150.5" r=".32"/>
<circle cx="236.3" cy="130.8" r=".32"/>
<circle cx="219.9" cy="65.4" r=".32"/>
<circle cx="200.3" cy="65.4" r=".32"/>
<circle cx="205.2" cy="65.4" r=".32"/>
<circle cx="215" cy="65.4" r=".32"/>
<circle cx="210.1" cy="65.4" r=".32"/>
<circle cx="70.9" cy="134.1" r=".32"/>
<circle cx="85.7" cy="124.3" r=".32"/>
<circle cx="85.7" cy="129.2" r=".32"/>
<circle cx="59.5" cy="139" r=".32"/>
<circle cx="64.4" cy="139" r=".32"/>
<circle cx="108.6" cy="124.3" r=".32"/>
<circle cx="108.6" cy="114.5" r=".32"/>
<circle cx="85.7" cy="114.5" r=".32"/>
<circle cx="70.9" cy="114.5" r=".32"/>
<circle cx="64.4" cy="114.5" r=".32"/>
<circle cx="70.9" cy="142.3" r=".32"/>
<circle cx="118.4" cy="129.2" r=".32"/>
</g>
<g font-size="2.6" fill="#800000">
<text x="26.6" y="28.1">1</text>
<text x="58.7" y="28.1">2</text>
<text x="90.8" y="28.1">3</text>
<text x="123" y="28.1">4</text>
<text x="155.1" y="28.1">5</text>
<text x="187.2" y="28.1">6</text>
<text x="219.3" y="28.1">7</text>
<text x="251.5" y="28.1">8</text>
<text x="9.2" y="45.2">A</text>
<text x="268.6" y="45.2">A</text>
<text x="9.2" y="77">B</text>
<text x="268.6" y="77">B</text>
<text x="9.1" y="108.7">C</text>
<text x="268.6" y="108.7">C</text>
<text x="9.1" y="140.5">D</text>
<text x="268.6" y="140.5">D</text>
<text x="9.2" y="172.3">E</text>
<text x="268.6" y="172.3">E</text>
<text x="26.6" y="189.4">1</text>
<text x="58.7" y="189.4">2</text>
<text x="90.8" y="189.4">3</text>
<text x="123" y="189.4">4</text>
<text x="155.1" y="189.4">5</text>
<text x="187.2" y="189.4">6</text>
<text x="219.3" y="189.4">7</text>
<text x="251.5" y="189.4">8</text>
</g>
<g font-size="2.6" fill="#808080">
<text x="72.6" y="50.6">Power Connector</text>
<text x="79.1" y="109.6">Power-on Reset Circuit</text>
<text x="167.5" y="111.2">Reset Indicator</text>
<text x="38.2" y="132.5">Power-on Indicator</text>
</g>
<g font-size="1.8" fill="#808080">
<text x="164.2" y="57.2">*Note: C48 Polarity Incorrect</text>
<text x="167.2" y="65">C49</text>
<text x="173.1" y="62">C48</text>
<text x="111.9" y="68.6">J2</text>
<text x="167.2" y="69.9">C51</text>
<text x="200.9" y="68.2">C43</text>
<text x="205.8" y="68.2">C52</text>
<text x="210.7" y="68.2">C42</text>
<text x="215.6" y="68.2">C40</text>
<text x="220.6" y="68.2">C53</text>
<text x="225.5" y="71.3">0.1uF</text>
<text x="225.5" y="68.2">C41</text>
<text x="110.2" y="75.2">S1</text>
<text x="167.2" y="74.8">C50</text>
<text x="162.3" y="83.4">100uF 25V</text>
<text x="167.2" y="79.7">C47</text>
<text x="111.9" y="98.1" transform="rotate(-90 111.9 98.1)">VCC</text>
<text x="113" y="110.7" transform="rotate(-90 113 110.7)">JP6</text>
<text x="84.7" y="119.5" transform="rotate(-90 84.7 119.5)">22k</text>
<text x="87.8" y="119" transform="rotate(-90 87.8 119)">R8</text>
<text x="112.5" y="117.3">C54</text>
<text x="90.6" y="121.8">U9</text>
<text x="110.2" y="125.9">GND</text>
<text x="112.5" y="120.4">0.1uF</text>
<text x="123.3" y="125.9">2N5088</text>
<text x="123.3" y="124.3">Q3</text>
<text x="134.8" y="124.3">JP7</text>
<text x="165.1" y="125">R10</text>
<text x="167.5" y="122.7">2N4403</text>
<text x="167.5" y="121">Q2</text>
<text x="208.4" y="125.9" transform="rotate(-90 208.4 125.9)">VCC</text>
<text x="58.5" y="130" transform="rotate(-90 58.5 130)">R11</text>
<text x="61.6" y="130" transform="rotate(-90 61.6 130)">470</text>
<text x="63.4" y="130" transform="rotate(-90 63.4 130)">R13</text>
<text x="66.5" y="130" transform="rotate(-90 66.5 130)">10k</text>
<text x="69.9" y="128.6" transform="rotate(-90 69.9 128.6)">200k</text>
<text x="73" y="127.2" transform="rotate(-90 73 127.2)">R7</text>
<text x="115.1" y="127.3">D5</text>
<text x="120.9" y="131.3">22k</text>
<text x="120.9" y="128.2">R9</text>
<text x="165.1" y="128.1">470</text>
<text x="219.9" y="127.2">U2C</text>
<text x="234.6" y="127.6" transform="rotate(-90 234.6 127.6)">VCC</text>
<text x="241.2" y="128.8">U1B</text>
<text x="61.8" y="137.1" transform="rotate(-90 61.8 137.1)">D2</text>
<text x="63.2" y="137.1" transform="rotate(-90 63.2 137.1)">GREEN</text>
<text x="71.6" y="137">C56</text>
<text x="86.3" y="137">C57</text>
<text x="90.6" y="137.4">555</text>
<text x="112.5" y="135.3">C55</text>
<text x="121.4" y="134.1" transform="rotate(-90 121.4 134.1)">D4</text>
<text x="174.7" y="136.6" transform="rotate(-90 174.7 136.6)">R12</text>
<text x="177.8" y="136.6" transform="rotate(-90 177.8 136.6)">220</text>
<text x="219.9" y="135.3">U2D</text>
<text x="48.8" y="143">R6</text>
<text x="51.3" y="140.7">2N5088</text>
<text x="51.3" y="139">Q1</text>
<text x="71.6" y="140.1">0.1uF</text>
<text x="86.3" y="140.1">10uF</text>
<text x="112.5" y="138.4">10nF</text>
<text x="129.6" y="139">GND</text>
<text x="178" y="143.6" transform="rotate(-90 178 143.6)">D3</text>
<text x="179.4" y="143.6" transform="rotate(-90 179.4 143.6)">RED</text>
<text x="219.9" y="143.5">U2E</text>
<text x="241.2" y="138.6">U1C</text>
<text x="48.8" y="146.1">100k</text>
<text x="67.7" y="147.2" transform="rotate(-90 67.7 147.2)">JP5</text>
<text x="241.2" y="148.4">U1D</text>
<text x="57.5" y="155.4">GND</text>
<text x="70.9" y="155.4">GND</text>
<text x="84" y="155.4">GND</text>
<text x="102" y="155.4">GND</text>
<text x="110.2" y="155.4">GND</text>
<text x="219.9" y="151.7">U2F</text>
<text x="219.9" y="157">7404</text>
<text x="241.2" y="157">7408</text>
</g>
<g font-size="1.5" fill="#808080">
<text x="72.5" y="58.6">22</text>
<text x="72.5" y="57">23</text>
<text x="75.7" y="59.3">5V</text>
<text x="75.7" y="57.7">5V</text>
<text x="84.6" y="57.7">3.3V</text>
<text x="84.6" y="59.3">3.3V</text>
<text x="89.2" y="57">1</text>
<text x="89.2" y="58.6">2</text>
<text x="72.5" y="60.2">21</text>
<text x="73.2" y="63.5">4</text>
<text x="73.2" y="61.9">6</text>
<text x="75.7" y="64.2">5V</text>
<text x="75.7" y="62.6">5V</text>
<text x="75.7" y="60.9">5V</text>
<text x="84.6" y="60.9">3.3V</text>
<text x="84.6" y="62.6">3.3V</text>
<text x="89.2" y="60.2">12</text>
<text x="89.2" y="61.9">13</text>
<text x="72.5" y="71.7">19</text>
<text x="72.5" y="70">24</text>
<text x="73.2" y="66.8">9</text>
<text x="75.7" y="67.5">5V_STDBY</text>
<text x="75.7" y="70.8">GND</text>
<text x="85" y="69.1">12V</text>
<text x="85" y="70.8">12V</text>
<text x="89.2" y="68.4">10</text>
<text x="89.2" y="70">11</text>
<text x="72.5" y="76.6">15</text>
<text x="72.5" y="75">17</text>
<text x="72.5" y="73.3">18</text>
<text x="75.7" y="77.3">GND</text>
<text x="75.7" y="75.7">GND</text>
<text x="75.7" y="74">GND</text>
<text x="75.7" y="72.4">GND</text>
<text x="82.8" y="77.3">PS_ON</text>
<text x="84.5" y="74">-12V</text>
<text x="89.2" y="73.3">14</text>
<text x="89.2" y="76.6">16</text>
<text x="73.2" y="81.5">3</text>
<text x="73.2" y="79.9">5</text>
<text x="73.2" y="78.2">7</text>
<text x="75.7" y="82.2">GND</text>
<text x="75.7" y="80.6">GND</text>
<text x="75.7" y="79">GND</text>
<text x="81.4" y="78.9">PWR_OK</text>
<text x="85.4" y="82.2">NC</text>
<text x="89.2" y="81.5">20</text>
<text x="89.2" y="78.2">8</text>
<text x="89.6" y="124.1">6</text>
<text x="92.1" y="124.8">TRE VCC+</text>
<text x="100.6" y="124.1">8</text>
<text x="100.6" y="125.7">4</text>
<text x="89.6" y="129">7</text>
<text x="92.1" y="129.7">DIS</text>
<text x="95.7" y="126.4">/RES</text>
<text x="96" y="129.7">OUT</text>
<text x="100.6" y="129">3</text>
<text x="212.7" y="129">5</text>
<text x="223" y="129">6</text>
<text x="238.9" y="130.6">4</text>
<text x="89.6" y="133.9">2</text>
<text x="92.1" y="134.6">TRI</text>
<text x="95.8" y="134.6">GND</text>
<text x="95.8" y="133">CON</text>
<text x="100.6" y="133.9">1</text>
<text x="100.6" y="132.2">5</text>
<text x="212.7" y="137.2">9</text>
<text x="223" y="137.2">8</text>
<text x="238.9" y="133.9">5</text>
<text x="252.5" y="132.2">6</text>
<text x="238.2" y="143.7">10</text>
<text x="238.9" y="140.4">9</text>
<text x="252.5" y="142.1">8</text>
<text x="212.1" y="145.3">11</text>
<text x="223" y="145.3">10</text>
<text x="212" y="153.5">13</text>
<text x="223" y="153.5">12</text>
<text x="238.2" y="150.2">12</text>
<text x="238.2" y="153.5">13</text>
<text x="252.5" y="151.9">11</text>
</g>
<g font-size="1" fill="#808080">
<text x="58.1" y="57.5">VCC/3.1A</text>
<text x="97.7" y="57.5">+3.3V/1.8A</text>
<text x="159.4" y="60.8">-12V/1.7C</text>
<text x="159.4" y="65.7">VCC/1.8A</text>
<text x="200.6" y="61.4" transform="rotate(-90 200.6 61.4)">VCC/1.8A</text>
<text x="57.3" y="67.3">+5VSB/1.8A</text>
<text x="97.6" y="69">+12V/1.7C</text>
<text x="158.5" y="70.6">+5VSB/1.8A</text>
<text x="97.7" y="73.9">-12V/1.7C</text>
<text x="127.3" y="75.5">GND/3.1B</text>
<text x="159.2" y="75.5">+12V/1.7C</text>
<text x="58.1" y="82.1">GND/3.1B</text>
<text x="97.5" y="78.8">PG</text>
<text x="159" y="80.4">+3.3V/1.8A</text>
<text x="183" y="80.4">GND/3.1B</text>
<text x="200.6" y="83.3" transform="rotate(-90 200.6 83.3)">GND/3.1B</text>
<text x="107.3" y="99" transform="rotate(-90 107.3 99)">+5VSB/1.8A</text>
<text x="176" y="117" transform="rotate(-90 176 117)">+3.3V/1.8A</text>
<text x="145.1" y="126.3">RST/1.8C</text>
<text x="154.6" y="126.3">RST/1.8C</text>
<text x="37.8" y="144.3">PG</text>
<text x="176" y="152.1" transform="rotate(-90 176 152.1)">GND/3.1B</text>
</g>
</svg>
